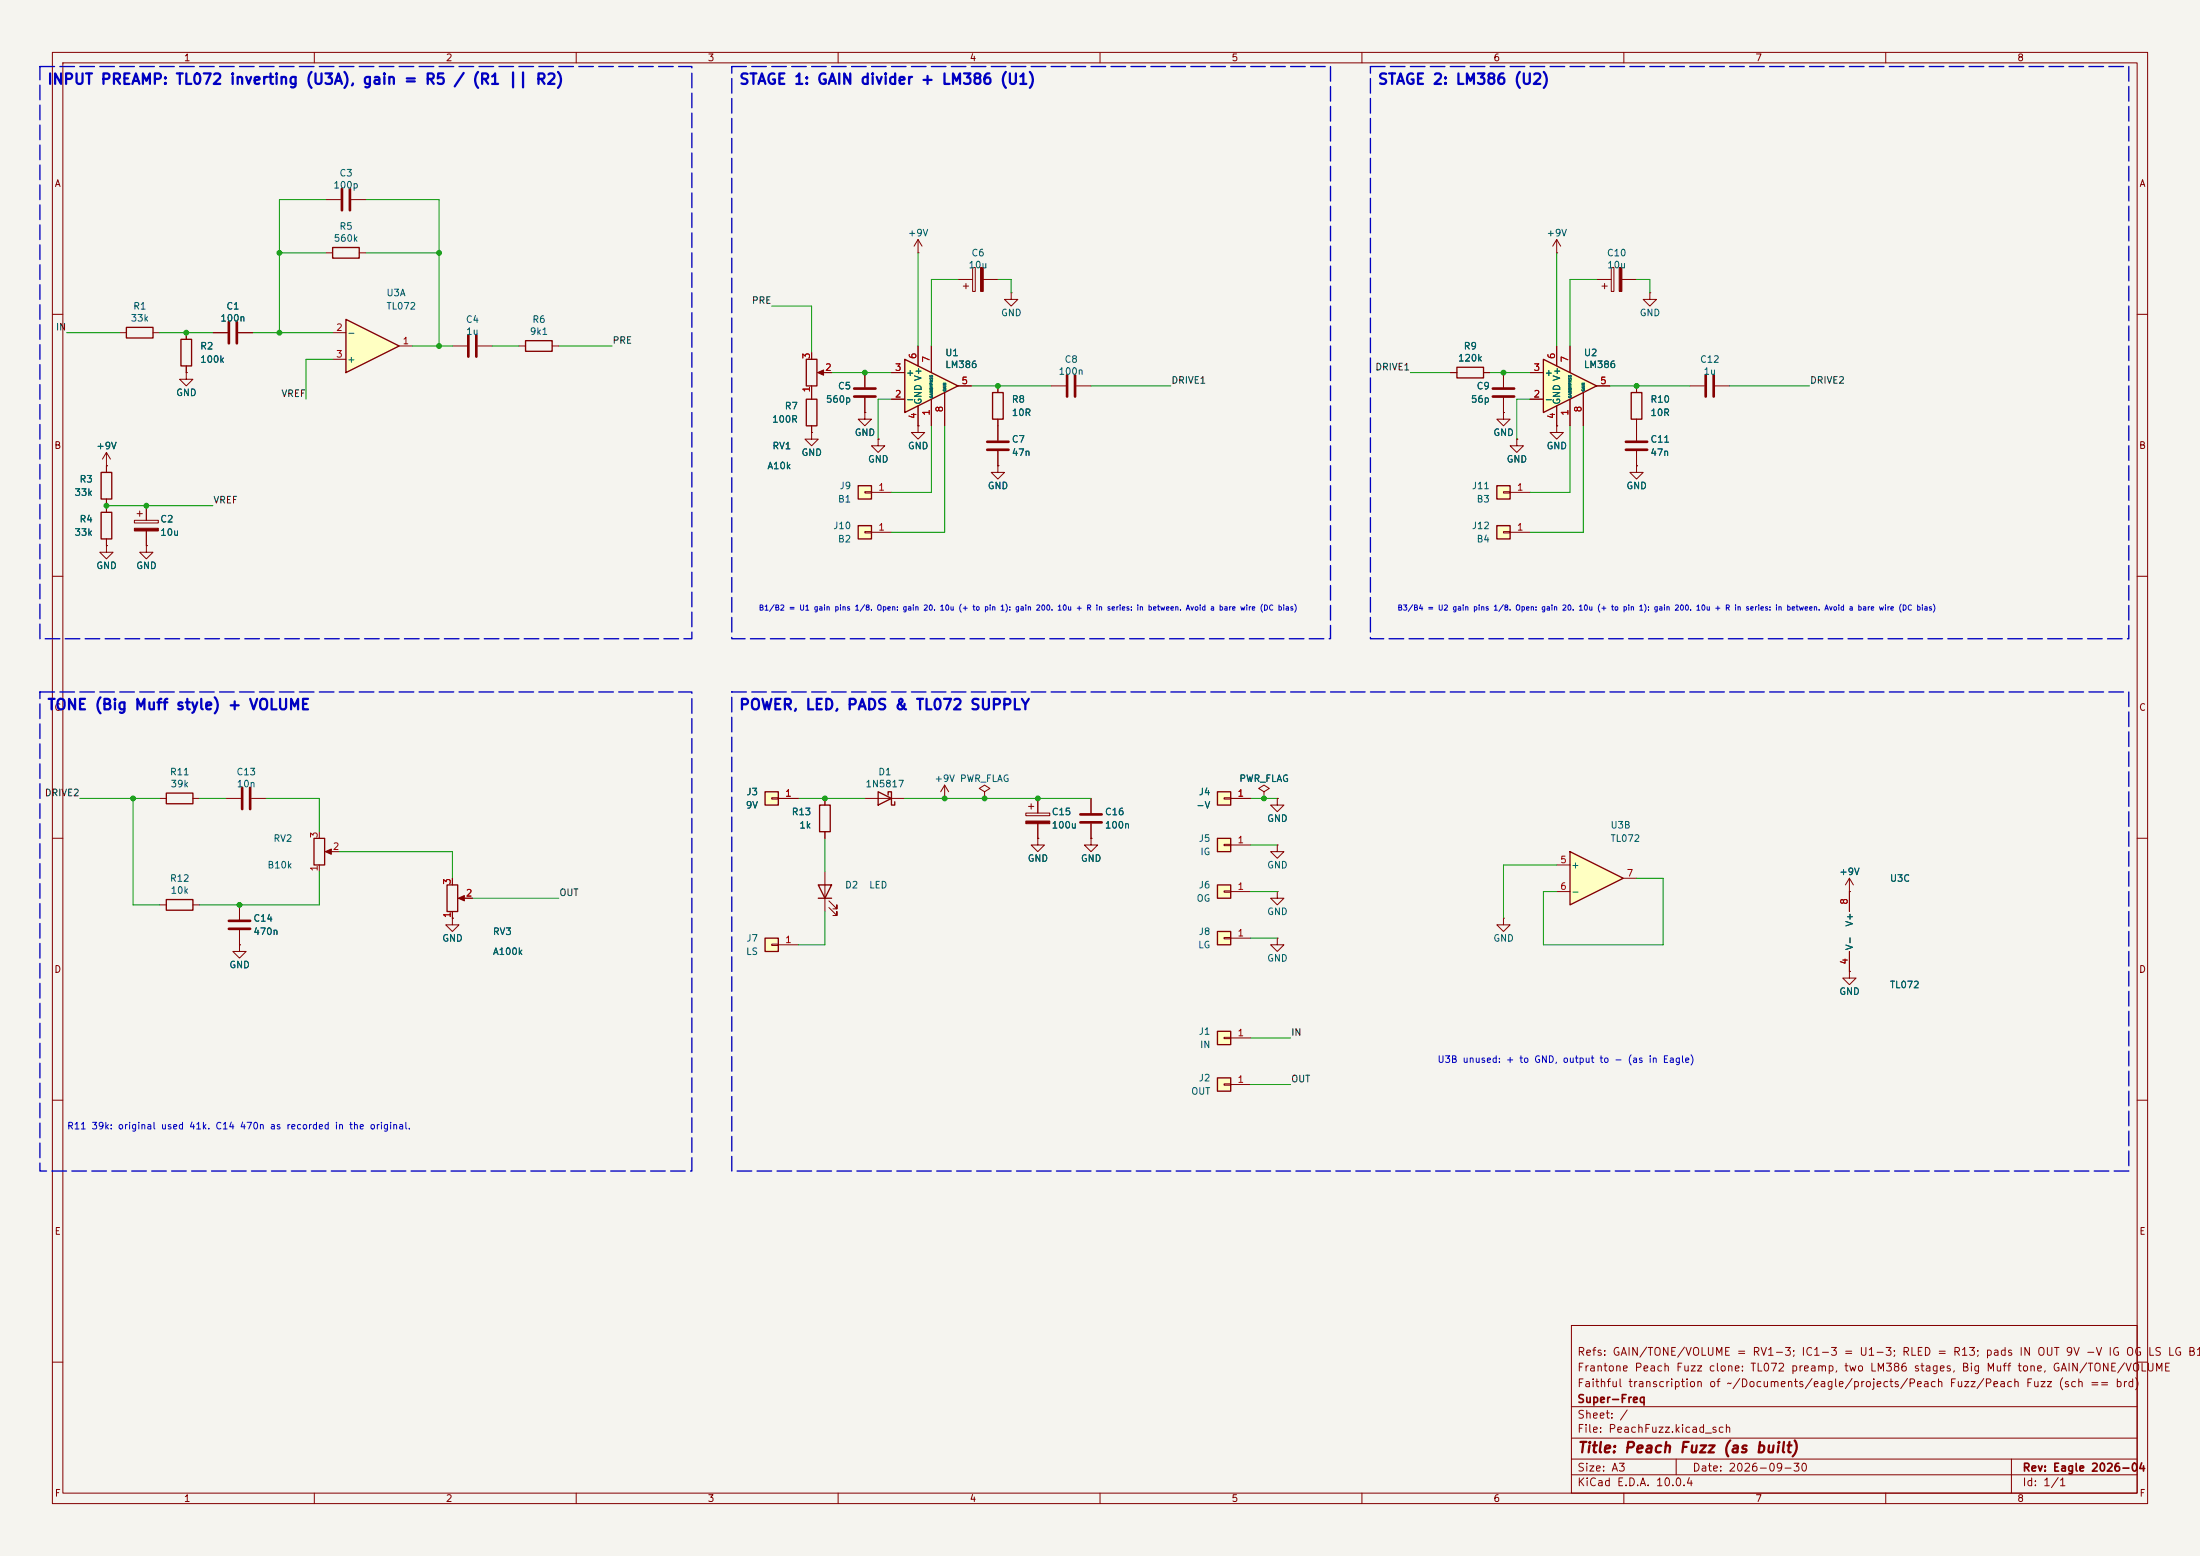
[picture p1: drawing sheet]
<svg xmlns="http://www.w3.org/2000/svg" width="420mm" height="297mm" viewBox="0 0 420 297" stroke-linecap="round" stroke-linejoin="round" font-family="sans-serif">
<path d="M0 0h420v297h-420z" fill="#f5f4ef" stroke="#f5f4ef" stroke-width=".19"/>
<g fill="none" stroke="#840000" stroke-width=".19">
<path d="M10 10h400v277h-400zM12 12h396v273h-396zM60 10v2M110 10v2M160 10v2M210 10v2M260 10v2M310 10v2M360 10v2M62.2 48.3h1.3M68.6 48.3h1.2M10 60h2"/>
<path d="M165.1 71.1v2.8M165.1 75.9v2.8M200.7 73.7h2.8M205.5 73.7h2.8M408 60h2M154.9 82.6v1.2h1.3l-1.3 1.3-1.2-1.3h1.2M154.9 82.6h.1M190.5 88.9v1.3h1.3l-1.3 1.2-1.3-1.2h1.3M190.5 88.9h.1M10 110h2M408 110h2M10 160h2"/>
<path d="M408 160h2M10 210h2M408 210h2M300 253h108v32h-108zM10 260h2M300 278.5h108M300 274.5h108M300 268.5h108M320 278.5v3M384 278.5v6.5M408 260h2M60 285v2"/>
<path d="M110 285v2M160 285v2M210 285v2M260 285v2M300 281.5h108M310 285v2M360 285v2"/>
</g>
<path d="M163.1 74.2h4M163.1 75.7h4M203.7 71.6v4.1M205.2 71.6v4.1" fill="none" stroke="#840000" stroke-width=".51"/>
<path d="M63.5 47.2h5.1v2.1h-5.1z" fill="none" stroke="#840000" stroke-width=".25"/>
<path d="M163.8 100.3h2.6v2.6h-2.6z" fill="#ffffc2"/>
<path d="M163.8 100.3h2.6v2.6h-2.6z" fill="none" stroke="#840000" stroke-width=".25"/>
<path d="M165.1 101.5h1.3v.2h-1.3zM166.4 101.6h3.8" fill="none" stroke="#840000" stroke-width=".19"/>
<path d="M163.8 92.7h2.6v2.6h-2.6z" fill="#ffffc2"/>
<path d="M153.9 68.6h2.1v5.1h-2.1zM189.5 74.9h2v5.1h-2zM163.8 92.7h2.6v2.6h-2.6z" fill="none" stroke="#840000" stroke-width=".25"/>
<g fill="none" stroke="#840000" stroke-width=".19">
<path d="M175.3 48.3h.1M175.3 45.7l-.8 1.3M175.3 45.7l.7 1.3M175.3 45.7v2.6M182.9 53.3h2.8M183.9 54.6h1M184.4 54.1v1M185.7 51.1h.5v4.5h-.5zM187.7 53.3h2.8M154.9 67.3v1.3M154.9 73.7v1.2M156.5 71.1h2.2"/>
<path d="M190.5 73.7v1.2M165.1 93.9h1.3v.2h-1.3zM166.4 94h3.8M190.5 80v1.3"/>
</g>
<g fill="#840000" stroke="#840000" stroke-width=".19">
<path d="M156.1 71.1l1.1-.5v1z"/>
<path d="M187.2 51.1h.5v4.5h-.5z"/>
</g>
<path d="M172.7 68.6l10.2 5.1-10.2 5z" fill="#ffffc2"/>
<path d="M172.7 68.6l10.2 5.1-10.2 5zM278.1 70.1h5.1v2h-5.1zM311.4 74.9h2v5.1h-2z" fill="none" stroke="#840000" stroke-width=".25"/>
<g fill="none" stroke="#840000" stroke-width=".19">
<path d="M193 55.9v1.3h1.3l-1.3 1.2-1.2-1.2h1.2M193 55.9h.1M315 55.9v1.3h1.2l-1.2 1.2-1.3-1.2h1.3M315 55.9h.1M170.2 76.2h2.5M170.2 71.1h2.5M175.3 66v3.9M175.3 77.5v3.8M177.8 66v5.1M177.8 76.2v5.1M180.3 74.9v6.4M182.9 73.7h2.5"/>
<path d="M276.9 71.1h1.2M283.2 71.1h1.3M287 78.7v1.3h1.3l-1.3 1.3-1.3-1.3h1.3M287 78.7h.1M312.4 73.7v1.2M322.6 73.7h2.8M327.4 73.7h2.8M175.3 81.3v1.3h1.2l-1.2 1.2-1.3-1.2h1.3M175.3 81.3h.1M190.5 81.3v2.8M190.5 86.1v2.8M289.6 83.8v1.3h1.2l-1.2 1.3-1.3-1.3h1.3"/>
<path d="M289.6 83.8h.1M297.2 81.3v1.3h1.2l-1.2 1.2-1.3-1.2h1.3M297.2 81.3h.1M312.4 88.9v1.3h1.3l-1.3 1.2-1.3-1.2h1.3M312.4 88.9h.1M312.4 80v4.1M312.4 86.1v2.8"/>
</g>
<path d="M325.6 71.6v4.1M327.2 71.6v4.1M188.5 84.3h4M188.5 85.9h4M310.4 84.3h4.1M310.4 85.9h4.1" fill="none" stroke="#840000" stroke-width=".51"/>
<path d="M294.6 68.6l10.2 5.1-10.2 5z" fill="#ffffc2"/>
<path d="M294.6 68.6l10.2 5.1-10.2 5z" fill="none" stroke="#840000" stroke-width=".25"/>
<path d="M287 71.1v2.8M287 75.9v2.8M292.1 76.2h2.5M292.1 71.1h2.5M297.2 66v3.9M297.2 77.5v3.8M299.7 66v5.1M299.7 76.2v5.1M302.3 74.9v6.4M304.8 73.7h2.5" fill="none" stroke="#840000" stroke-width=".19"/>
<path d="M285 74.2h4.1M285 75.7h4.1" fill="none" stroke="#840000" stroke-width=".51"/>
<path d="M285.7 92.7h2.6v2.6h-2.6z" fill="#ffffc2"/>
<path d="M285.7 92.7h2.6v2.6h-2.6z" fill="none" stroke="#840000" stroke-width=".25"/>
<path d="M287 93.9h1.3v.2h-1.3zM288.3 94h3.8" fill="none" stroke="#840000" stroke-width=".19"/>
<path d="M285.7 100.3h2.6v2.6h-2.6z" fill="#ffffc2"/>
<path d="M285.7 100.3h2.6v2.6h-2.6z" fill="none" stroke="#840000" stroke-width=".25"/>
<path d="M297.2 48.3h.1M297.2 45.7l-.8 1.3M297.2 45.7l.7 1.3M297.2 45.7v2.6M304.8 53.3h2.8M305.8 54.6h1M306.3 54.1v1M307.6 51.1h.5v4.5h-.5zM309.6 53.3h2.8M287 101.5h1.3v.2h-1.3zM288.3 101.6h3.8" fill="none" stroke="#840000" stroke-width=".19"/>
<path d="M309.1 51.1h.5v4.5h-.5z" fill="#840000" stroke="#840000" stroke-width=".19"/>
<path d="M232.4 168.9h2.5v2.6h-2.5z" fill="#ffffc2"/>
<path d="M232.4 168.9h2.5v2.6h-2.5z" fill="none" stroke="#840000" stroke-width=".25"/>
<path d="M233.7 170.1h1.2v.2h-1.2zM234.9 170.2h3.9" fill="none" stroke="#840000" stroke-width=".19"/>
<path d="M232.4 177.8h2.5v2.5h-2.5z" fill="#ffffc2"/>
<path d="M232.4 177.8h2.5v2.5h-2.5z" fill="none" stroke="#840000" stroke-width=".25"/>
<path d="M233.7 178.9h1.2v.3h-1.2zM234.9 179.1h3.9" fill="none" stroke="#840000" stroke-width=".19"/>
<path d="M232.4 196.9h2.5v2.5h-2.5z" fill="#ffffc2"/>
<path d="M232.4 196.9h2.5v2.5h-2.5z" fill="none" stroke="#840000" stroke-width=".25"/>
<path d="M233.7 198h1.2v.2h-1.2zM234.9 198.1h3.9" fill="none" stroke="#840000" stroke-width=".19"/>
<path d="M232.4 205.7h2.5v2.6h-2.5z" fill="#ffffc2"/>
<path d="M156.5 153.7h2v5.1h-2zM167.6 151.1l2.6 1.3-2.6 1.3zM169.5 151.8v-.7h.7v2.6h.6v-.7M156.2 168.9h2.5l-1.2 2.6zM156.2 171.5h2.5M232.4 205.7h2.5v2.6h-2.5z" fill="none" stroke="#840000" stroke-width=".25"/>
<g fill="none" stroke="#840000" stroke-width=".19">
<path d="M157.5 152.4v1.3M157.5 158.8v1.2M165.1 152.4h7.6M180.3 152.4h.1M180.3 149.9l-.7 1.2M180.3 149.9l.8 1.2M180.3 149.9v2.5M188 151.1l1-.6-1-.6-1.1 .6 1.1 .6v1.3M188 152.4h.1M157.5 166.4v7.6M158.2 173.2l1.6 1.6v-.8v.8h-.8M158.2 172l1.6 1.5v-.8v.8h-.8"/>
<path d="M233.7 206.9h1.2v.2h-1.2zM234.9 207h3.9"/>
</g>
<path d="M146 151.1h2.6v2.6h-2.6z" fill="#ffffc2"/>
<path d="M31.7 151.4h5.1v2h-5.1zM146 151.1h2.6v2.6h-2.6z" fill="none" stroke="#840000" stroke-width=".25"/>
<g fill="none" stroke="#840000" stroke-width=".19">
<path d="M30.5 152.4h1.2M36.8 152.4h1.3M43.2 152.4h2.8M48 152.4h2.8M147.3 152.3h1.3v.2h-1.3zM148.6 152.4h3.8M195.8 155.2h4.6v.5h-4.6zM196.3 153.9h1.1M196.8 153.4v1M198.1 152.4v2.8M198.1 157.2v2.8M198.1 160v1.3h1.3l-1.3 1.3-1.3-1.3h1.3"/>
<path d="M198.1 160h.1M353.1 185.4v1.3h1.2l-1.2 1.3-1.3-1.3h1.3M353.1 185.4h.1"/>
</g>
<path d="M195.8 156.7h4.6v.5h-4.6z" fill="#840000" stroke="#840000" stroke-width=".19"/>
<path d="M46.2 150.4v4M47.8 150.4v4" fill="none" stroke="#840000" stroke-width=".51"/>
<path d="M299.7 162.6l10.2 5-10.2 5.1z" fill="#ffffc2"/>
<path d="M153.9 76.2h2.1v5.1h-2.1zM31.7 171.7h5.1v2h-5.1zM59.9 160h2.1v5.1h-2.1zM85.3 168.9h2.1v5.1h-2.1zM299.7 162.6l10.2 5-10.2 5.1z" fill="none" stroke="#840000" stroke-width=".25"/>
<g fill="none" stroke="#840000" stroke-width=".19">
<path d="M154.9 74.9v1.3M165.1 78.7v1.3h1.3l-1.3 1.3-1.3-1.3h1.3M165.1 78.7h.1M154.9 81.3v1.3M167.6 83.8v1.3h1.3l-1.3 1.3-1.2-1.3h1.2M167.6 83.8h.1M61 158.8v1.2M241.3 151.1l1-.6-1-.6-1 .6 1 .6v1.3M241.3 152.4h.1M243.8 152.4v1.3h1.3l-1.3 1.2-1.2-1.2h1.2M243.8 152.4h.1M30.5 172.7h1.2"/>
<path d="M36.8 172.7h1.3M45.7 172.7v2.8M45.7 177.5v2.8M61 165.1v1.3M62.5 162.6h2.3M86.4 175.3v1.2h1.2l-1.2 1.3-1.3-1.3h1.3M86.4 175.3h.1M86.4 167.6v1.3M86.4 174v1.3M87.9 171.5h2.3M243.8 161.3v1.3h1.3l-1.3 1.2-1.2-1.2h1.2M243.8 161.3h.1"/>
<path d="M243.8 179.1v1.2h1.3l-1.3 1.3-1.2-1.3h1.2M243.8 179.1h.1M243.8 170.2v1.3h1.3l-1.3 1.2-1.2-1.2h1.2M243.8 170.2h.1M287 175.3v1.2h1.3l-1.3 1.3-1.3-1.3h1.3M287 175.3h.1M297.2 165.1h2.5M297.2 170.2h2.5M309.9 167.6h2.5M353.1 170.2h.1M353.1 167.6l-.8 1.3M353.1 167.6l.7 1.3"/>
<path d="M353.1 167.6v6.4M45.7 180.3v1.3h1.3l-1.3 1.3-1.3-1.3h1.3M45.7 180.3h.1M353.1 181.6v3.8"/>
</g>
<path d="M43.7 175.8h4.1M43.7 177.3h4.1" fill="none" stroke="#840000" stroke-width=".51"/>
<g fill="#840000" stroke="#840000" stroke-width=".19">
<path d="M62.1 162.6l1.1-.5v1z"/>
<path d="M87.5 171.5l1.1-.6v1.1z"/>
</g>
<path d="M232.4 160h2.5v2.6h-2.5z" fill="#ffffc2"/>
<path d="M232.4 160h2.5v2.6h-2.5z" fill="none" stroke="#840000" stroke-width=".25"/>
<path d="M233.7 161.2h1.2v.2h-1.2zM234.9 161.3h3.9" fill="none" stroke="#840000" stroke-width=".19"/>
<path d="M232.4 151.1h2.5v2.6h-2.5z" fill="#ffffc2"/>
<path d="M232.4 151.1h2.5v2.6h-2.5z" fill="none" stroke="#840000" stroke-width=".25"/>
<path d="M208.3 152.4v2.8M208.3 157.2v2.8M233.7 152.3h1.2v.2h-1.2zM234.9 152.4h3.9M208.3 160v1.3h1.2l-1.2 1.3-1.3-1.3h1.3M208.3 160h.1" fill="none" stroke="#840000" stroke-width=".19"/>
<path d="M206.2 155.4h4.1M206.2 157h4.1" fill="none" stroke="#840000" stroke-width=".51"/>
<path d="M146 179.1h2.6v2.5h-2.6z" fill="#ffffc2"/>
<path d="M24.1 62.5h5.1v2h-5.1zM34.5 64.8h2.1v5.1h-2.1zM100.3 65h5.1v2.1h-5.1zM19.3 97.8h2v5.1h-2zM19.3 90.2h2v5.1h-2zM146 179.1h2.6v2.5h-2.6z" fill="none" stroke="#840000" stroke-width=".25"/>
<g fill="none" stroke="#840000" stroke-width=".19">
<path d="M62.2 38.1h2.8M67.1 38.1h2.7M22.9 63.5h1.2M29.2 63.5h1.3M35.6 71.1v1.3h1.2l-1.2 1.3-1.3-1.3h1.3M35.6 71.1h.1M35.6 63.5v1.3M35.6 69.9v1.2M40.6 63.5h2.8M45.5 63.5h2.8M86.4 66h2.8M91.2 66h2.8"/>
<path d="M99.1 66h1.2M105.4 66h1.3M20.3 88.9h.1M20.3 86.4v3.8M20.3 95.3v2.5M20.3 86.4l-.7 1.2M20.3 86.4l.8 1.2M25.7 99.3h4.5v.5h-4.5zM26.2 98h1M26.7 97.5v1.1M27.9 96.5v2.8M20.3 104.1v1.3h1.3l-1.3 1.3-1.3-1.3h1.3"/>
<path d="M20.3 104.1h.1M20.3 102.9v1.2M27.9 104.1v1.3h1.3l-1.3 1.3-1.2-1.3h1.2M27.9 104.1h.1M27.9 101.3v2.8M147.3 180.2h1.3v.3h-1.3zM148.6 180.3h3.8"/>
</g>
<path d="M25.7 100.8h4.5v.5h-4.5z" fill="#840000" stroke="#840000" stroke-width=".19"/>
<path d="M65.3 36.1v4M66.8 36.1v4M43.7 61.5v4M45.2 61.5v4M89.4 64v4.1M90.9 64v4.1" fill="none" stroke="#840000" stroke-width=".51"/>
<path d="M66 61l10.2 5-10.2 5.1z" fill="#ffffc2"/>
<path d="M66 61l10.2 5-10.2 5.1z" fill="none" stroke="#840000" stroke-width=".25"/>
<g fill="none" stroke="#840000" stroke-width=".19">
<path d="M35.6 71.1h.1M35.6 63.5v1.3M35.6 69.9v1.2M40.6 63.5h2.8M45.5 63.5h2.8M63.5 63.5h2.5M63.5 68.6h2.5M76.2 66h2.5M154.9 67.3v1.3M154.9 73.7v2.5M157.5 71.1h1.2M165.1 78.7h.1"/>
<path d="M165.1 71.1v2.8M165.1 75.9v2.8M170.2 71.1h2.5M170.2 76.2h2.5M175.3 66v3.9M175.3 77.5v3.8M177.8 66v5.1M177.8 76.2v5.1M180.3 74.9v6.4M182.9 73.7h2.5M190.5 73.7v1.2M276.9 71.1h1.2"/>
<path d="M283.2 71.1h1.3M287 78.7h.1M287 71.1v2.8M287 75.9v2.8M292.1 71.1h2.5M292.1 76.2h2.5M297.2 66v3.9M297.2 77.5v3.8M299.7 66v5.1M299.7 76.2v5.1M302.3 74.9v6.4M304.8 73.7h2.5"/>
<path d="M312.4 73.7v1.2M20.3 88.9h.1M20.3 88.9v1.3M20.3 95.3v2.5M27.9 96.5v2.8M154.9 82.6h.1M154.9 81.3v1.3M167.6 83.8h.1M175.3 81.3h.1M190.5 88.9h.1M190.5 80v4.1M190.5 86.1v2.8"/>
<path d="M289.6 83.8h.1M297.2 81.3h.1M312.4 88.9h.1M312.4 80v4.1M312.4 86.1v2.8M20.3 104.1h.1M20.3 102.9v1.2M27.9 104.1h.1M27.9 101.3v2.8M148.6 152.4h3.8M157.5 152.4v1.3M157.5 158.8v1.2"/>
<path d="M198.1 152.4v2.8M198.1 157.2v2.8M208.3 152.4v2.8M208.3 157.2v2.8M234.9 152.4h3.9M241.3 152.4h.1M243.8 152.4h.1M45.7 172.7v2.8M45.7 177.5v2.8M86.4 175.3h.1M86.4 167.6v1.3M86.4 174v1.3"/>
<path d="M88.9 171.5h1.3M198.1 160h.1M208.3 160h.1M353.1 170.2h.1M353.1 170.2v3.8M45.7 180.3h.1M353.1 185.4h.1M353.1 181.6v3.8"/>
</g>
<g fill="none" stroke="#009600" stroke-width=".19">
<path d="M62.2 38.1h-8.9v25.4M69.8 38.1h14v27.9M53.3 48.3h8.9M69.8 48.3h14M147.3 58.4h7.6v8.9M175.3 48.3v17.7M182.9 53.3h-5.1v12.7M190.5 53.3h2.5v2.6M297.2 48.3v17.7M304.8 53.3h-5.1v12.7M312.4 53.3h2.6v2.6M12.7 63.5h10.2"/>
<path d="M30.5 63.5h10.1M48.3 63.5h15.2M63.5 68.6h-5.1v7.6M78.7 66h7.7M94 66h5.1M106.7 66h10.1M158.7 71.1h11.5M170.2 76.2h-2.6v7.6M185.4 73.7h15.3M208.3 73.7h15.2M269.2 71.1h7.7M284.5 71.1h7.6"/>
<path d="M292.1 76.2h-2.5v7.6M307.3 73.7h15.3M330.2 73.7h15.2M20.3 96.5h20.3M177.8 81.3v12.7h-7.6M180.3 81.3v20.3h-10.1M299.7 81.3v12.7h-7.6M302.3 81.3v20.3h-10.2M15.2 152.4h15.3M25.4 152.4v20.3h5.1M38.1 152.4h5.1M50.8 152.4h10.2v6.4"/>
<path d="M152.4 152.4h12.7M172.7 152.4h35.6M238.8 152.4h5M61 166.4v6.3h-22.9M64.8 162.6h21.6v5M90.2 171.5h16.5M157.5 174v6.3h-5.1M157.5 160v6.4M238.8 170.2h5M238.8 161.3h5M238.8 179.1h5M297.2 165.1h-10.2v10.2"/>
<path d="M312.4 167.6h5.1v12.7h-22.9v-10.1h2.6M238.8 198.1h7.6M238.8 207h7.6"/>
</g>
<path d="M7.6 12.7h124.5v109.2h-124.5zM139.7 12.7h114.3v109.2h-114.3zM261.6 12.7h144.8v109.2h-144.8zM7.6 132.1h124.5v91.4h-124.5zM139.7 132.1h266.7v91.4h-266.7z" fill="none" stroke="#0000c2" stroke-width=".25" stroke-dasharray="2.8 1"/>
<g fill="#009600" stroke="#009600" stroke-width=".19">
<circle cx="165.1" cy="71.1" r=".46"/>
<circle cx="20.3" cy="96.5" r=".46"/>
<circle cx="27.9" cy="96.5" r=".46"/>
<circle cx="25.4" cy="152.4" r=".46"/>
<circle cx="45.7" cy="172.7" r=".46"/>
<circle cx="53.3" cy="63.5" r=".46"/>
<circle cx="83.8" cy="66" r=".46"/>
<circle cx="53.3" cy="48.3" r=".46"/>
<circle cx="83.8" cy="48.3" r=".46"/>
<circle cx="35.6" cy="63.5" r=".46"/>
<circle cx="241.3" cy="152.4" r=".46"/>
<circle cx="198.1" cy="152.4" r=".46"/>
<circle cx="180.3" cy="152.4" r=".46"/>
<circle cx="188" cy="152.4" r=".46"/>
<circle cx="157.5" cy="152.4" r=".46"/>
<circle cx="287" cy="71.1" r=".46"/>
<circle cx="312.4" cy="73.7" r=".46"/>
<circle cx="190.5" cy="73.7" r=".46"/>
</g>
<g font-size="2" fill="#0000c2">
<text x="8.9" y="16.6">INPUT PREAMP: TL072 inverting (U3A), gain = R5 / (R1 || R2)</text>
<text x="141" y="16.6">STAGE 1: GAIN divider + LM386 (U1)</text>
<text x="262.9" y="16.6">STAGE 2: LM386 (U2)</text>
<text x="8.9" y="136">TONE (Big Muff style) + VOLUME</text>
<text x="141" y="136">POWER, LED, PADS &amp; TL072 SUPPLY</text>
</g>
<text font-size="2" fill="#840000" x="301" y="277.8">Title: Peach Fuzz (as built)</text>
<g font-size="1.5" fill="#840000">
<text x="301" y="262.1">Frantone Peach Fuzz clone: TL072 preamp, two LM386 stages, Big Muff tone, GAIN/TONE/VOLUME</text>
<text x="301" y="259.1">Refs: GAIN/TONE/VOLUME = RV1-3; IC1-3 = U1-3; RLED = R13; pads IN OUT 9V -V IG OG LS LG B1-</text>
<text x="301" y="268.1">Super-Freq</text>
<text x="301" y="265.1">Faithful transcription of ~/Documents/eagle/projects/Peach Fuzz/Peach Fuzz (sch == brd)</text>
<text x="301" y="273.8">File: PeachFuzz.kicad_sch</text>
<text x="301" y="271.1">Sheet: /</text>
<text x="301" y="281.2">Size: A3</text>
<text x="323" y="281.2">Date: 2026-09-30</text>
<text x="386" y="281.2">Rev: Eagle 2026-04</text>
<text x="301" y="284">KiCad E.D.A. 10.0.4</text>
<text x="386" y="284">Id: 1/1</text>
</g>
<g font-size="1.3" fill="#840000">
<text x="35" y="12">1</text>
<text x="85" y="12">2</text>
<text x="135" y="12">3</text>
<text x="185" y="12">4</text>
<text x="235" y="12">5</text>
<text x="285" y="12">6</text>
<text x="335" y="12">7</text>
<text x="385" y="12">8</text>
<text x="10.3" y="36">A</text>
<text x="408.3" y="36">A</text>
<text x="10.3" y="86">B</text>
<text x="408.2" y="86">B</text>
<text x="10.3" y="136">C</text>
<text x="408.2" y="136">C</text>
<text x="10.3" y="186">D</text>
<text x="408.2" y="186">D</text>
<text x="10.3" y="236">E</text>
<text x="408.3" y="236">E</text>
<text x="10.3" y="286">F</text>
<text x="35" y="287">1</text>
<text x="85" y="287">2</text>
<text x="135" y="287">3</text>
<text x="185" y="287">4</text>
<text x="235" y="287">5</text>
<text x="285" y="287">6</text>
<text x="335" y="287">7</text>
<text x="385" y="287">8</text>
<text x="408.3" y="286">F</text>
</g>
<g font-size="1.3" fill="#006464">
<text x="64.7" y="34">C3</text>
<text x="63.5" y="36.3">100p</text>
<text x="63.6" y="46.4">560k</text>
<text x="64.7" y="44.2">R5</text>
<text x="173.2" y="45.4">+9V</text>
<text x="295.1" y="45.4">+9V</text>
<text x="184.8" y="51.5">10u</text>
<text x="185.3" y="49.2">C6</text>
<text x="306.7" y="49.2">C10</text>
<text x="306.7" y="51.5">10u</text>
<text x="25.3" y="59.4">R1</text>
<text x="43.1" y="59.4">C1</text>
<text x="73.7" y="56.9">U3A</text>
<text x="73.7" y="59.4">TL072</text>
<text x="24.8" y="61.7">33k</text>
<text x="42" y="61.7">100n</text>
<text x="66.2" y="64.5">-</text>
<text x="88.8" y="61.9">C4</text>
<text x="88.9" y="64.2">1u</text>
<text x="101" y="64.2">9k1</text>
<text x="101.5" y="61.9">R6</text>
<text x="191" y="60.7">GND</text>
<text x="312.9" y="60.7">GND</text>
<text x="38.1" y="67">R2</text>
<text x="38.1" y="69.6">100k</text>
<text x="66.2" y="69.6">+</text>
<text x="180.3" y="68.3">U1</text>
<text x="180.3" y="70.6">LM386</text>
<text x="202" y="71.8">100n</text>
<text x="203.1" y="69.6">C8</text>
<text x="278.2" y="69.3">120k</text>
<text x="279.3" y="67">R9</text>
<text x="302.3" y="68.3">U2</text>
<text x="302.3" y="70.6">LM386</text>
<text x="324.4" y="69.6">C12</text>
<text x="325.1" y="71.8">1u</text>
<text x="33.5" y="75.9">GND</text>
<text x="157.6" y="77.2">560p</text>
<text x="159.9" y="74.6">C5</text>
<text x="172.8" y="77.2">-</text>
<text x="172.8" y="72.1">+</text>
<text x="176.2" y="77.3" transform="rotate(-90 176.2 77.3)">GND V+</text>
<text x="193" y="77.2">R8</text>
<text x="280.7" y="77.2">56p</text>
<text x="281.8" y="74.6">C9</text>
<text x="294.8" y="77.2">-</text>
<text x="294.8" y="72.1">+</text>
<text x="298.2" y="77.3" transform="rotate(-90 298.2 77.3)">GND V+</text>
<text x="315" y="77.2">R10</text>
<text x="147.3" y="81">100R</text>
<text x="149.7" y="78.4">R7</text>
<text x="163.1" y="83.5">GND</text>
<text x="193" y="79.7">10R</text>
<text x="285" y="83.5">GND</text>
<text x="315" y="79.7">10R</text>
<text x="18.3" y="86.1">+9V</text>
<text x="146.4" y="89.9">A10k</text>
<text x="147.3" y="86.1">RV1</text>
<text x="152.9" y="87.3">GND</text>
<text x="165.6" y="88.6">GND</text>
<text x="173.2" y="86.1">GND</text>
<text x="193" y="84.8">C7</text>
<text x="193" y="87.3">47n</text>
<text x="287.5" y="88.6">GND</text>
<text x="295.1" y="86.1">GND</text>
<text x="315" y="84.8">C11</text>
<text x="315" y="87.3">47n</text>
<text x="14.1" y="95">33k</text>
<text x="15.1" y="92.4">R3</text>
<text x="160.2" y="93.7">J9</text>
<text x="188.5" y="93.7">GND</text>
<text x="280.9" y="93.7">J11</text>
<text x="310.4" y="93.7">GND</text>
<text x="15.1" y="100">R4</text>
<text x="30.5" y="100">C2</text>
<text x="159" y="101.3">J10</text>
<text x="159.9" y="96.2">B1</text>
<text x="280.9" y="101.3">J12</text>
<text x="281.8" y="96.2">B3</text>
<text x="14.1" y="102.6">33k</text>
<text x="30.5" y="102.6">10u</text>
<text x="159.9" y="103.8">B2</text>
<text x="281.8" y="103.8">B4</text>
<text x="18.3" y="108.9">GND</text>
<text x="25.9" y="108.9">GND</text>
<text x="32.3" y="148.3">R11</text>
<text x="45" y="148.3">C13</text>
<text x="167.6" y="148.3">D1</text>
<text x="178.3" y="149.6">+9V PWR_FLAG</text>
<text x="236.5" y="149.6">PWR_FLAG</text>
<text x="32.5" y="150.6">39k</text>
<text x="45.1" y="150.6">10n</text>
<text x="142.3" y="154.6">9V</text>
<text x="142.4" y="152.1">J3</text>
<text x="151" y="155.9">R13</text>
<text x="165.1" y="150.6">1N5817</text>
<text x="200.7" y="155.9">C15</text>
<text x="210.8" y="155.9">C16</text>
<text x="228.3" y="154.6">-V</text>
<text x="228.7" y="152.1">J4</text>
<text x="52.1" y="161">RV2</text>
<text x="152.5" y="158.5">1k</text>
<text x="200.7" y="158.5">100u</text>
<text x="210.8" y="158.5">100n</text>
<text x="228.7" y="161">J5</text>
<text x="241.8" y="157.2">GND</text>
<text x="307.3" y="158.5">U3B</text>
<text x="307.3" y="161">TL072</text>
<text x="50.9" y="166.1">B10k</text>
<text x="196.1" y="164.8">GND</text>
<text x="206.2" y="164.8">GND</text>
<text x="229.1" y="163.5">IG</text>
<text x="241.8" y="166.1">GND</text>
<text x="299.8" y="166.1">+</text>
<text x="351" y="167.3">+9V</text>
<text x="32.3" y="168.6">R12</text>
<text x="32.5" y="170.9">10k</text>
<text x="161.2" y="169.9">D2</text>
<text x="165.8" y="169.9">LED</text>
<text x="228.3" y="172.4">OG</text>
<text x="228.7" y="169.9">J6</text>
<text x="299.8" y="171.2">-</text>
<text x="360.7" y="168.6">U3C</text>
<text x="48.3" y="178.8">470n</text>
<text x="48.3" y="176.2">C14</text>
<text x="94" y="178.8">RV3</text>
<text x="228.7" y="178.8">J8</text>
<text x="241.8" y="175">GND</text>
<text x="354" y="177" transform="rotate(-90 354 177)">V+</text>
<text x="43.7" y="185.1">GND</text>
<text x="84.3" y="180">GND</text>
<text x="94" y="182.6">A100k</text>
<text x="142.3" y="182.6">LS</text>
<text x="142.4" y="180">J7</text>
<text x="228.6" y="181.3">LG</text>
<text x="241.8" y="183.9">GND</text>
<text x="285" y="180">GND</text>
<text x="354" y="181.5" transform="rotate(-90 354 181.5)">V-</text>
<text x="351" y="190.2">GND</text>
<text x="360.7" y="188.9">TL072</text>
<text x="228.7" y="197.8">J1</text>
<text x="229" y="200.4">IN</text>
<text x="227.3" y="209.3">OUT</text>
<text x="228.7" y="206.7">J2</text>
</g>
<g font-size="1.3" fill="#0f0f0f">
<text x="143.4" y="58.3">PRE</text>
<text x="10.6" y="63.4">IN</text>
<text x="116.8" y="65.9">PRE</text>
<text x="262.4" y="71">DRIVE1</text>
<text x="53.6" y="76.1">VREF</text>
<text x="223.5" y="73.5">DRIVE1</text>
<text x="345.4" y="73.5">DRIVE2</text>
<text x="40.6" y="96.4">VREF</text>
<text x="8.4" y="152.3">DRIVE2</text>
<text x="106.7" y="171.3">OUT</text>
<text x="246.4" y="198">IN</text>
<text x="246.4" y="206.9">OUT</text>
</g>
<g font-size="1.3" fill="#a90000">
<text x="64.1" y="63.5">2</text>
<text x="64.1" y="68.6">3</text>
<text x="76.8" y="66">1</text>
<text x="154.9" y="68.7" transform="rotate(-90 154.9 68.7)">3</text>
<text x="157.4" y="71.1">2</text>
<text x="170.7" y="71.1">3</text>
<text x="175.2" y="68.7" transform="rotate(-90 175.2 68.7)">6</text>
<text x="177.8" y="69.3" transform="rotate(-90 177.8 69.3)">7</text>
<text x="292.7" y="71.1">3</text>
<text x="297.2" y="68.7" transform="rotate(-90 297.2 68.7)">6</text>
<text x="299.7" y="69.3" transform="rotate(-90 299.7 69.3)">7</text>
<text x="154.9" y="75" transform="rotate(-90 154.9 75)">1</text>
<text x="170.7" y="76.2">2</text>
<text x="183.4" y="73.6">5</text>
<text x="292.7" y="76.2">2</text>
<text x="305.4" y="73.6">5</text>
<text x="175.2" y="80.1" transform="rotate(-90 175.2 80.1)">4</text>
<text x="177.8" y="79.4" transform="rotate(-90 177.8 79.4)">1</text>
<text x="180.3" y="78.8" transform="rotate(-90 180.3 78.8)">8</text>
<text x="297.2" y="80.1" transform="rotate(-90 297.2 80.1)">4</text>
<text x="299.7" y="79.4" transform="rotate(-90 299.7 79.4)">1</text>
<text x="302.2" y="78.8" transform="rotate(-90 302.2 78.8)">8</text>
<text x="167.6" y="94">1</text>
<text x="289.5" y="94">1</text>
<text x="167.6" y="101.6">1</text>
<text x="289.5" y="101.6">1</text>
<text x="149.8" y="152.4">1</text>
<text x="236.1" y="152.4">1</text>
<text x="60.9" y="160.1" transform="rotate(-90 60.9 160.1)">3</text>
<text x="236.1" y="161.3">1</text>
<text x="60.9" y="166.4" transform="rotate(-90 60.9 166.4)">1</text>
<text x="63.4" y="162.5">2</text>
<text x="297.7" y="165.1">5</text>
<text x="310.4" y="167.6">7</text>
<text x="86.3" y="169" transform="rotate(-90 86.3 169)">3</text>
<text x="88.8" y="171.4">2</text>
<text x="236.1" y="170.2">1</text>
<text x="297.7" y="170.2">6</text>
<text x="353" y="172.8" transform="rotate(-90 353 172.8)">8</text>
<text x="86.3" y="175.3" transform="rotate(-90 86.3 175.3)">1</text>
<text x="236.1" y="179">1</text>
<text x="149.8" y="180.3">1</text>
<text x="353" y="184.2" transform="rotate(-90 353 184.2)">4</text>
<text x="236.1" y="198.1">1</text>
<text x="236.1" y="207">1</text>
</g>
<g font-size="1.3" fill="#0000c2">
<text x="274.3" y="203.2">U3B unused: + to GND, output to - (as in Eagle)</text>
<text x="12.7" y="215.9">R11 39k: original used 41k. C14 470n as recorded in the original.</text>
</g>
<g font-size="1" fill="#0000c2">
<text x="144.8" y="116.8">B1/B2 = U1 gain pins 1/8. Open: gain 20. 10u (+ to pin 1): gain 200. 10u + R in series: in between. Avoid a bare wire (DC bias)</text>
<text x="266.7" y="116.8">B3/B4 = U2 gain pins 1/8. Open: gain 20. 10u (+ to pin 1): gain 200. 10u + R in series: in between. Avoid a bare wire (DC bias)</text>
</g>
<g font-size=".5" fill="#006464">
<text x="178.2" y="76.1" transform="rotate(-90 178.2 76.1)">GAINBYPASS</text>
<text x="180.7" y="74.8" transform="rotate(-90 180.7 74.8)">GAIN</text>
<text x="300.1" y="76.1" transform="rotate(-90 300.1 76.1)">GAINBYPASS</text>
<text x="302.6" y="74.8" transform="rotate(-90 302.6 74.8)">GAIN</text>
</g>
</svg>
